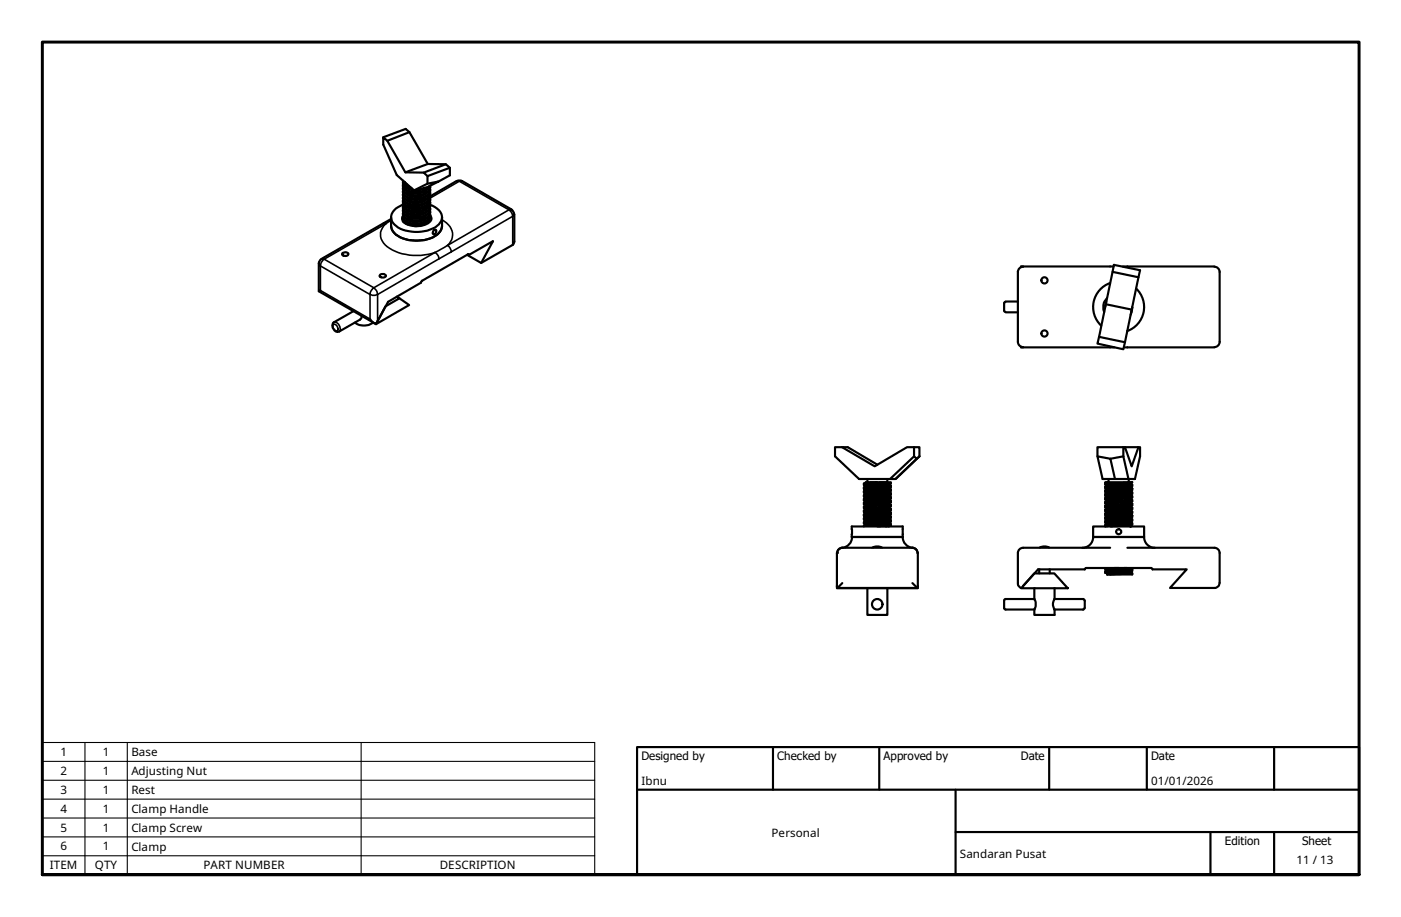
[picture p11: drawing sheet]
<svg xmlns="http://www.w3.org/2000/svg" width="330mm" height="216mm" viewBox="0 0 330 216" stroke-linecap="round" stroke-linejoin="round" font-family="sans-serif">
<!-- layer: Visible (ISO) -->
<g fill="none" stroke="#000" stroke-width=".51">
<path d="M90.2 32.3l5.3-1.9 .9 .7 4.3 7.5 4.3 .1 .9 .8v1.8l-2.6 1.4M96.4 31.1l-5.2 2M100.7 38.6l-5.3 2M105 38.7l-5.2 1.9M105.9 39.5l-5.3 2v1.7M80.6 59.6l.2-.1a.63 .63 0 0 1 .8-.1 .63 .63 0 0 1 .3 .7l-.4 .2-.7-.2-.3-.2zM92.1 51.1a4.6 4.6 0 0 0 .4 3.4 7.2 7.2 0 0 0 6.7 2.1 5.1 5.1 0 0 0 4.8-3l.1-2.5M92.1 51.6l-16.4 9.4-.5 .5-.1 .6M94.9 51.4a1.53 1.53 0 0 0 1.1 1.5M94.9 48.2a3.4 3.4 0 0 0-2.8 3.4 4.6 4.6 0 0 0 4.1 2.8 8.5 8.5 0 0 0 7.1-1.6 2.46 2.46 0 0 0-.9-4l-1.2-.6M94.9 43.6a1.96 1.96 0 0 0 2.1 1.8 3.9 3.9 0 0 0 4.2-1.5v-.1a2.15 2.15 0 0 1-1.9 2 4 4 0 0 1-4.3-1l-.1-.7M94.9 42.8a1.94 1.94 0 0 0 2 1.8l.5 .1"/>
<path d="M94.9 42.5a1.67 1.67 0 0 0 1.6 1.8l.5 .1M94.9 43.3a1.92 1.92 0 0 0 2.1 1.8 4.2 4.2 0 0 0 4.1-1.3M94.9 51.5v.1M95.4 42.9l.4 .6 1 .7M95.4 43l.6 .7M97.5 44.8l3.1-1.6 2.7-.5-2.8 1.4zM100.1 44.3a4.3 4.3 0 0 1-4.2 0M100.1 45a4.3 4.3 0 0 1-4.2 .1M100.1 45.7a4.1 4.1 0 0 1-4.2 .1M100.1 46.5a4.3 4.3 0 0 1-4.2 0M100.1 47.2a4.3 4.3 0 0 1-4.2 .1M100.1 47.9a4.1 4.1 0 0 1-4.2 .2"/>
<path d="M100.1 48.7a4.3 4.3 0 0 1-4.2 .1M100.1 49.5a4.3 4.3 0 0 1-4.2 0M100.1 50.2a4.1 4.1 0 0 1-4.2 .1M100.1 50.9a4.3 4.3 0 0 1-4.2 .1M100.1 51.7a4.3 4.3 0 0 1-4.2 .1M100.1 52.4a4.1 4.1 0 0 1-4.2 .1M100.1 44.2a4.2 4.2 0 0 1-2.3 .6M100.6 41.5l-.8-.9h-4.4l-4.2-7.5-1-.8v1.7l3.2 7.2 4.1 3.6M101.2 50.4a2.19 2.19 0 0 1-2.1 2.1 3.7 3.7 0 0 1-4.2-1.2v-.6a1.31 1.31 0 0 0 1 2.1 5.1 5.1 0 0 0 5.4-.7 1.06 1.06 0 0 0 0-1.5 2.67 2.67 0 0 1-2.9 2.3l-1.6-.1-.5-.2a1.63 1.63 0 0 1-1.4-1.6M101.2 51.1a1.91 1.91 0 0 1-1.6 1.9l-1 .2h-1.1M101.2 44.4a2.09 2.09 0 0 1-2.1 2.1l-1.8 .2a2.32 2.32 0 0 1-2.4-1.7v-.2M101.2 45.1a2.19 2.19 0 0 1-2.1 2.2 3.7 3.7 0 0 1-4.2-1.2v-.6"/>
<path d="M101.2 45.9a2.19 2.19 0 0 1-2.1 2.2 3.7 3.7 0 0 1-4.2-1.2v-.6M101.2 46.7a2.09 2.09 0 0 1-2.1 2.1l-1.8 .1a2.47 2.47 0 0 1-2.4-1.7v-.1M101.2 47.4a2.19 2.19 0 0 1-2.1 2.1l-.4 .1a3.6 3.6 0 0 1-3.8-1.3v-.5M101.2 48.1a2.19 2.19 0 0 1-2.1 2.2 3.7 3.7 0 0 1-4.2-1.2v-.6M101.2 48.9a2.09 2.09 0 0 1-2.1 2.1l-1.8 .1a2.29 2.29 0 0 1-2.4-1.7v-.1M101.2 49.6a2.19 2.19 0 0 1-2.1 2.2h-.4a3.6 3.6 0 0 1-3.8-1.3v-.5M101.2 51.1l.1 .1M101.3 49.8a2.1 2.1 0 0 1-2 2.1 3.8 3.8 0 0 1-4.4-1v-.7M101.3 49.1a2.38 2.38 0 0 1-2.3 2.2 3.9 3.9 0 0 1-4.1-1.2v-.6M101.3 48.4a2.67 2.67 0 0 1-2.9 2.3l-1.6-.1-.5-.2a1.63 1.63 0 0 1-1.4-1.6M101.3 47.6a2.1 2.1 0 0 1-2 2.1 3.8 3.8 0 0 1-4.4-1.1v-.6M101.3 46.9a2.38 2.38 0 0 1-2.3 2.2 3.9 3.9 0 0 1-4.1-1.2v-.7"/>
<path d="M101.3 46.2a2.67 2.67 0 0 1-2.9 2.3h-.7a2.65 2.65 0 0 1-2.8-1.7v-.3M101.3 45.4a2.1 2.1 0 0 1-2 2.1 3.8 3.8 0 0 1-4.4-1.1v-.6M101.3 44.6a2.38 2.38 0 0 1-2.3 2.3 3.9 3.9 0 0 1-4.1-1.2v-.7M101.3 43.9a2.67 2.67 0 0 1-2.9 2.3h-1.6l-.5-.2a1.63 1.63 0 0 1-1.4-1.7M102.3 54.1h.2a.59 .59 0 0 1 .1 .7 .59 .59 0 0 1-.6 .3l-.1-.2 .1-.5zM107.5 42.6l-6.2 3.6M108.8 42.6l11.7 6.7M108.8 42.6l-.6-.1-.6 .1M110.2 59.9l.2 .1 5.7-3.2-2.8 5.1M110.2 59.9l.2 .1M110.2 59.9l-10.8 6.2-.3 .4-7.7 4.6-2.7 4.8a.63 .63 0 0 1-.9 0l-.7-.8M120.4 49.4l.5 .4 .1 .7"/>
<path d="M121.1 50.4v6.5l-.4 .8-7.4 4.2-3.3-1.9M75.1 62v6.6l12.9 7.4M75.4 68.4l-.3 .2M83.2 73.3l-4.6 2.6a1.33 1.33 0 0 0-.1 1.5 1.33 1.33 0 0 0 1.4 .6l4.9-2.8 .3-.3v-.5M83.6 75.9a3.6 3.6 0 0 0 4.2 0M89.5 64.7a.83 .83 0 0 1 1.4 .3 1 1 0 0 1-1.6 0zM93.4 69.8l.6 .4-3.3 1.9-2.2 4.2-.3-.2M94 70.2l2.3 1.6-7.8 4.5M236.4 73.1l.4 .4M236.8 71.1l-.4 .3v1.8M236.8 73.5h2.8M236.8 71h2.8"/>
<path d="M239.6 64v16.5M240.9 62.8a1.24 1.24 0 0 0-1.3 1.2M258.8 79.3l6.1 1.3M260.3 71.6l6.1 1.3M260.5 71.1l-.3 1.1M260.6 70.2a2.8 2.8 0 0 0-.6 3.3M261.4 66.6a6 6 0 0 0-2.1 10.1M261.9 64l6.1 1.3M262.2 62.7h-21.8v.2M262.3 62.4l6.1 1.2-3.9 18.6-6.1-1.3zM264.4 62.7h21.5M266.4 73.2l-.2 .9"/>
<path d="M266.6 72.5l-.3 1M266.6 72.3v.2M267.5 67.9a6 6 0 0 1-2.1 10M285.9 62.8a1.24 1.24 0 0 1 1.2 1.2M287.1 64v16.5M239.6 80.5a1.24 1.24 0 0 0 1.3 1.2M240.4 81.7v.1h22M264.6 81.8h21.3M287.1 80.5a1.24 1.24 0 0 1-1.2 1.2M198.2 105.3h1.4l7 4.1M203.8 115.3v.3M203.8 116.1v.4"/>
<path d="M203.8 117v.3M203.8 118.9v.3M203.8 119.8v.3M204.2 112.8v.7M206.4 113.5l-2.4 .2-.5 .2M208.7 113.5h1v.3l-6.3 .4 .4 .2M208.7 113.5l-5.2 .3-.1 .4M208.7 113.5h-4.9v.2M208.9 112.8v.7M209.3 114.2l.4 .2-6.1 .3h-.2v.4M209.3 115.1l.4 .2-6.3 .3v.4M209.3 116l.4 .1-6.2 .4-.1 .4"/>
<path d="M209.3 116.9l.4 .1-6.1 .4-.2 .1v.4M209.3 117.8l.4 .2-5.9 .3-.4 .1v.3M209.3 118.7l.4 .2-5.7 .3-.5 .1-.1 .3M209.3 119.6l.4 .2-6.2 .3-.1 .4M209.3 114.2l-5.8 .5M209.3 115.1l-5.8 .5M209.3 116l-4.7 .3-1.1 .3M209.3 116.9l-5.8 .6M209.3 117.5v.4h-.4l-4.6 .3-.8 .2M209.3 118.7l-5.8 .6M209.3 119.6l-5.3 .4-.5 .2M209.3 113.9v.3"/>
<path d="M209.3 114.8v.3M209.3 115.7v.3M209.3 116.6v.3M209.3 118.4v.3M209.3 119.3v.3M209.5 112.8l5.7-5.4 .6 .6-5 4.8M209.7 113.8l-5.7 .4-.2 .1v.3M209.7 114.7l-5.9 .6M209.7 115.6l-.6 .2-5.3 .3M209.7 116.5l-5.9 .5M209.7 117.4l-.8 .2-4.7 .3h-.4v.4M209.7 118.3l-5.9 .6"/>
<path d="M209.7 119.2l-1.2 .2-4.7 .4M209.7 119.8v.3l-6.3 .4 .4 .2M209.7 118.9l-.1 .4-6.2 .3 .4 .2M209.7 117.9v.4l-.2 .1-6.1 .3 .4 .2M209.7 117v.4l-.3 .1-6 .3 .4 .2M209.7 116.1v.4l-.5 .1-5.8 .3 .4 .1M209.7 115.3l-.1 .3-6.2 .4 .4 .1M209.7 114.3v.4h-.2l-6.1 .4 .4 .2M215.2 107.4v-2.1h1.3v2.1M215.2 105.3h-1.6l-7.7 4.5-7.7-4.5h-1.6v2.1l5.6 5.4h7.3M216.5 107.4l-5.6 5.4h-1.4M216.5 107.4l-.7 .6"/>
<path d="M260.2 113.6l6.4-.1-6.4 .5M260.2 114l.5 .1M260.2 116.7l.5 .1M260.2 117.6l.5 .1M260.2 119.4l.5 .2M260.2 115.4v.4M260.2 116.3v.4M260.2 118.2v.3M260.2 119.1v.3M260.7 114.1v.3M260.7 115v.3M260.7 116.8v.4"/>
<path d="M260.7 117.7v.3M260.7 118.6v.3M261 112.8v.7M261 113.5l-.8 .1v.4M264.5 107.4v-2.1h.4l1.5 4.5 1.6-4.5h.4v2.1l-1.2 5.4h-1.5M264.5 105.3h-6.1v2.1M264.5 107.4l1.2 5.4h-6.1l-1.2-5.4 3 .6 1.1 4.8M264.5 107.4l-3.1 .6M264.9 105.3h3.1M265.7 112.8v.7M266.1 114l.5 .1-5.8 .3-.5 .1-.1 .4M266.1 114.9l.5 .1-6.4 .4"/>
<path d="M266.1 115.8l.5 .1-6.4 .4M266.1 116.7l.5 .1-6.4 .4v.4M266.1 117.6l.5 .1-6.4 .5M266.1 118.5l.5 .1-6.4 .5M266.1 119.4l.5 .2-6 .3-.4 .1v.3M266.1 114l-5.9 .5M266.1 114.9l-5.2 .4-.7 .1M266.1 115.8l-5.9 .5M266.1 116.7l-5.9 .5M266.1 117.6l-4.7 .3-1.2 .3M266.1 118.5l-5.9 .6M266.1 119.1v.3l-.4 .1-4.6 .3-.9 .2"/>
<path d="M266.1 113.7v.3M266.1 114.6v.3M266.1 115.4v.4M266.1 116.4v.3M266.1 117.3v.3M266.1 118.2v.3M266.5 113.5l-5.8 .6M266.5 114.4l-1.1 .3-4.7 .3M266.5 115.4l-5.6 .4-.2 .1v.3M266.5 116.3l-5.8 .5M266.5 117.2l-.6 .1-5.2 .4M266.5 118.1l-5.8 .5"/>
<path d="M266.5 119l-.8 .2-4.7 .2-.3 .1v.4M266.5 119.9l-5.8 .6M266.6 119.5v.4l-.3 .1-6.1 .3M266.6 118.6a.51 .51 0 0 1-.3 .5 .51 .51 0 0 1-.6 0l-5.5 .3M266.6 117.7l-.1 .4-.5 .1-5.8 .3 .5 .1M266.6 116.8l-.2 .4-6.2 .4M266.6 115.9v.4h-.3l-6.1 .4M266.6 115v.4l-6.4 .4 .5 .2M266.6 114.1l-.2 .4-6.2 .4 .5 .1M197 138l.2 .4M197 138v.5h19.1v-.5M197 130.2v7.8"/>
<path d="M198.3 137.3l-1.1 1.1h18.8M198.3 129h16.5M200.5 124h12v2.4h-12zM200.6 126.5a2.67 2.67 0 0 1-2.7 2.6 1.24 1.24 0 0 0-.8 1.1 1.24 1.24 0 0 1 1.2-1.2M203.8 121.6v.3M203.8 122.5v.3M203.8 123.4v.3M204.2 138.5v6.3h4.7v-6.3M207.7 128.9l-1.4-.2-.9 .2M209.3 120.5l.4 .2-6.1 .3-.2 .1v.4M209.3 121.5l.4 .1-6.3 .4v.4M209.3 122.4l.4 .1-6.2 .4-.1 .4"/>
<path d="M209.3 123.3l.4 .1-6.1 .4-.2 .2M209.3 120.5l-5.8 .6M209.3 121.5l-5.8 .5M209.3 122.4l-4.7 .3-1.1 .2M209.3 123.3l-5.8 .5M209.3 120.2v.3M209.3 121.2v.3M209.3 122v.4M209.3 122.9v.4M209.3 123.9v.1M209.7 120.1l-5.7 .5h-.2v.4M209.7 121l-5.9 .6"/>
<path d="M209.7 121.9l-.6 .2-5.3 .4M209.7 122.9l-5.9 .5M209.7 123.8l-1.2 .2M209.7 123.4v.4l-3.1 .2M209.7 122.5v.4h-.5l-5.8 .4 .4 .1M209.7 121.6l-.1 .4-6.2 .4 .4 .1M209.7 120.6v.4l-.2 .1-6.1 .3 .4 .2M212.5 126.5a2.67 2.67 0 0 0 2.7 2.6 1.24 1.24 0 0 1 .8 1.1 1.24 1.24 0 0 0-1.2-1.2M214.8 137.3l1.2 1.1M216.1 138l-.1 .4M216.1 130.2v7.8M240.9 129h20.5"/>
<path d="M240.9 129a1.24 1.24 0 0 0-1.3 1.2v7.3l.2 .5 .7 .4M243.5 135h4.7l3.2 3.5h-11zM243.5 138.5v2.5M244.7 134v1M247 128.9l-1.3-.2-.9 .2M247.1 134v1M248.3 138.5v2.5M255.4 134h-11l-3.5 4M255.7 133.7l-.3 .4M255.8 133.7h15.2M257.4 124h12v2.4h-12zM257.4 126.5a2.51 2.51 0 0 1-2.5 2.5"/>
<path d="M260.2 120.3l.5 .2M260.2 123.1l.5 .1M260.2 121.8v.3M260.2 122.7v.4M260.2 133.7v.2M260.2 134.5v.3M260.7 120.5v.3M260.7 121.3v.4M260.7 123.2v.3M260.7 134v.4M263.4 133.7l-3.2 .2 .5 .1M265.4 133.7l-4.7 .3"/>
<path d="M265.4 129h20.5a1.24 1.24 0 0 1 1.2 1.2v7l-.2 .8-.7 .4h-10.7l3.9-4.4h-8M266.1 123.1l.5 .1-6.4 .4v.4l6.2-.4 .2-.4M266.1 120.3l.5 .2-5.8 .3h-.5l-.1 .4M266.1 121.2l.5 .1-6.4 .5M266.1 122.1l.5 .1-6.4 .5M266.1 133.9l.5 .1-6.4 .5M266.1 134.8l.5 .2-5.2 .3M266.1 120.3l-5.9 .5M266.1 121.2l-5.2 .4-.7 .2M266.1 122.1l-5.9 .6M266.1 123.1l-5.9 .5M266.1 133.9l-5.2 .4-.7 .2"/>
<path d="M266.1 134.8l-5.4 .5M266.1 123.6l.1 .4M266.1 120v.3M266.1 120.9v.3M266.1 121.8v.3M266.1 122.7v.4M266.1 133.7v.2M266.1 134.5v.3M266.5 120.8l-1.1 .2-4.7 .3M266.5 121.7l-5.6 .5h-.2v.4M266.5 122.6l-5.8 .6M266.5 123.5l-1.3 .3-3.7 .2"/>
<path d="M266.5 134.4l-5.6 .5h-.2v.4h5.9v-.4M266.6 134v.4l-6.4 .4 .5 .2M266.6 122.2v.4l-.3 .1-6.1 .4M266.6 121.3v.4l-6.4 .4 .5 .2M266.6 120.5l-.2 .3-6.2 .4 .5 .1M269.4 126.5a2.51 2.51 0 0 0 2.5 2.5M271 133.7l.3 .4M236.4 141.4v1.8l.4 .3M236.8 141l-.4 .4M236.8 143.5h6.7M236.8 141h6.7M243.5 141l.3 .8v.9l-.3 .8"/>
<path d="M243.5 143.5v1.3h4.8v-1.3M248.3 141a2.2 2.2 0 0 0 0 2.5M248.3 143.5h6.7M248.3 141h6.7M255 141l.3 .4M255.3 143.2l-.3 .3M255.4 141.4v1.7"/>
<circle cx="245.9" cy="66" r=".73"/>
<circle cx="245.9" cy="78.5" r=".73"/>
<circle cx="263.4" cy="125.2" r=".61"/>
<circle cx="206.5" cy="142.3" r="1.24"/>
</g>
<g fill="#000">
<circle cx="197" cy="130.2" r=".25"/>
<circle cx="266.1" cy="124" r=".25"/>
</g>
<!-- layer: Visible Narrow (ISO) -->
<g fill="none" stroke="#000" stroke-width=".38">
<path d="M90.2 52.6l.6 .1M90.8 52.7a3.4 3.4 0 0 0 1 5.8 12.7 12.7 0 0 0 10.6 .9M90.8 52.7l-14.5 8.3 11.7 6.8 14.4-8.4M92.1 51.9l-1.3 .8M101.2 46.7l6.9-4 11.7 6.7-14.5 8.4M102.4 59.4l.9 1v.6M104.1 51.8a3.7 3.7 0 0 1 2 5l-.8 1M105.3 57.8l.7 .6 .2 .9M105.3 57.8l-2.9 1.6M106.2 59.3l-2.9 1.7M107.5 42.6h1.3M120.5 49.3l-.7 .1 .7 .7 .2 .8"/>
<path d="M120.7 50.9l-14.5 8.4M120.7 50.9v6.8M121.1 50.4l-.4 .5M75.4 62.6l11.7 6.7v5.8l-11.7-6.7zM75.7 61h.6l-.6 .7-.3 .9-.3-.6M78.4 76.5a.89 .89 0 0 1 1 .3 .89 .89 0 0 1-.1 1.1 1.14 1.14 0 0 1-.9-1.4zM78.6 75.9a1.46 1.46 0 0 1 1.3 2.1M87.8 67.9l.2-.1 .5 .4 .4 1.1-.6 .2-1.2-.2 .1-.6zM88.9 69.3v6.3M103.3 61l-14.4 8.3"/>
</g>
<!-- layer: Symbol (ISO) -->
<path d="M10 179.3h130M20 174.8v31.1M30 174.8v31.1M85 174.8v31.1M10 183.7h130M10 188.2h130M10 192.6h130M10 197h130M10 201.5h130v-26.7h-130v31.1h130v-4.4" fill="none" stroke="#000" stroke-width=".25"/>
<!-- layer: Border (ISO) -->
<path d="M10 205.9v-196h310v196h-310h310" fill="none" stroke="#000" stroke-width=".7"/>
<!-- layer: Title (ISO) -->
<path d="M150 175.9h170v30h-170zM182 175.9v10M207 175.9v10M247 175.9v10M270 175.9v10M300 175.9v10M150 185.9h170M225 195.9h95M225 185.9v20M285 195.9v10M300 195.9v10" fill="none" stroke="#000" stroke-width=".51"/>
<g font-size="2.7">
<text x="14.2" y="178.1">1</text>
<text x="24.2" y="178.1">1</text>
<text x="30.9" y="178.1">Base</text>
<text x="151" y="179">Designed by</text>
<text x="183" y="179">Checked by</text>
<text x="208" y="179">Approved by</text>
<text x="240.3" y="178.9">Date</text>
<text x="271" y="178.9">Date</text>
<text x="14.2" y="182.5">2</text>
<text x="24.2" y="182.5">1</text>
<text x="30.9" y="182.6">Adjusting Nut</text>
<text x="151" y="184.8">Ibnu</text>
<text x="271" y="184.8">01/01/2026</text>
<text x="14.2" y="186.9">3</text>
<text x="14.2" y="191.4">4</text>
<text x="24.2" y="186.9">1</text>
<text x="24.2" y="191.3">1</text>
<text x="30.9" y="186.9">Rest</text>
<text x="30.9" y="191.4">Clamp Handle</text>
<text x="14.2" y="195.8">5</text>
<text x="24.2" y="195.8">1</text>
<text x="30.9" y="195.8">Clamp Screw</text>
<text x="181.7" y="197">Personal</text>
<text x="14.2" y="200.2">6</text>
<text x="24.2" y="200.2">1</text>
<text x="30.9" y="200.3">Clamp</text>
<text x="226" y="201.9">Sandaran Pusat</text>
<text x="288.4" y="199">Edition</text>
<text x="305.2" y="203.4">11 / 13</text>
<text x="306.6" y="199">Sheet</text>
<text x="11.7" y="204.7">ITEM</text>
<text x="22.4" y="204.7">QTY</text>
<text x="47.9" y="204.7">PART NUMBER</text>
<text x="103.6" y="204.7">DESCRIPTION</text>
</g>
</svg>
